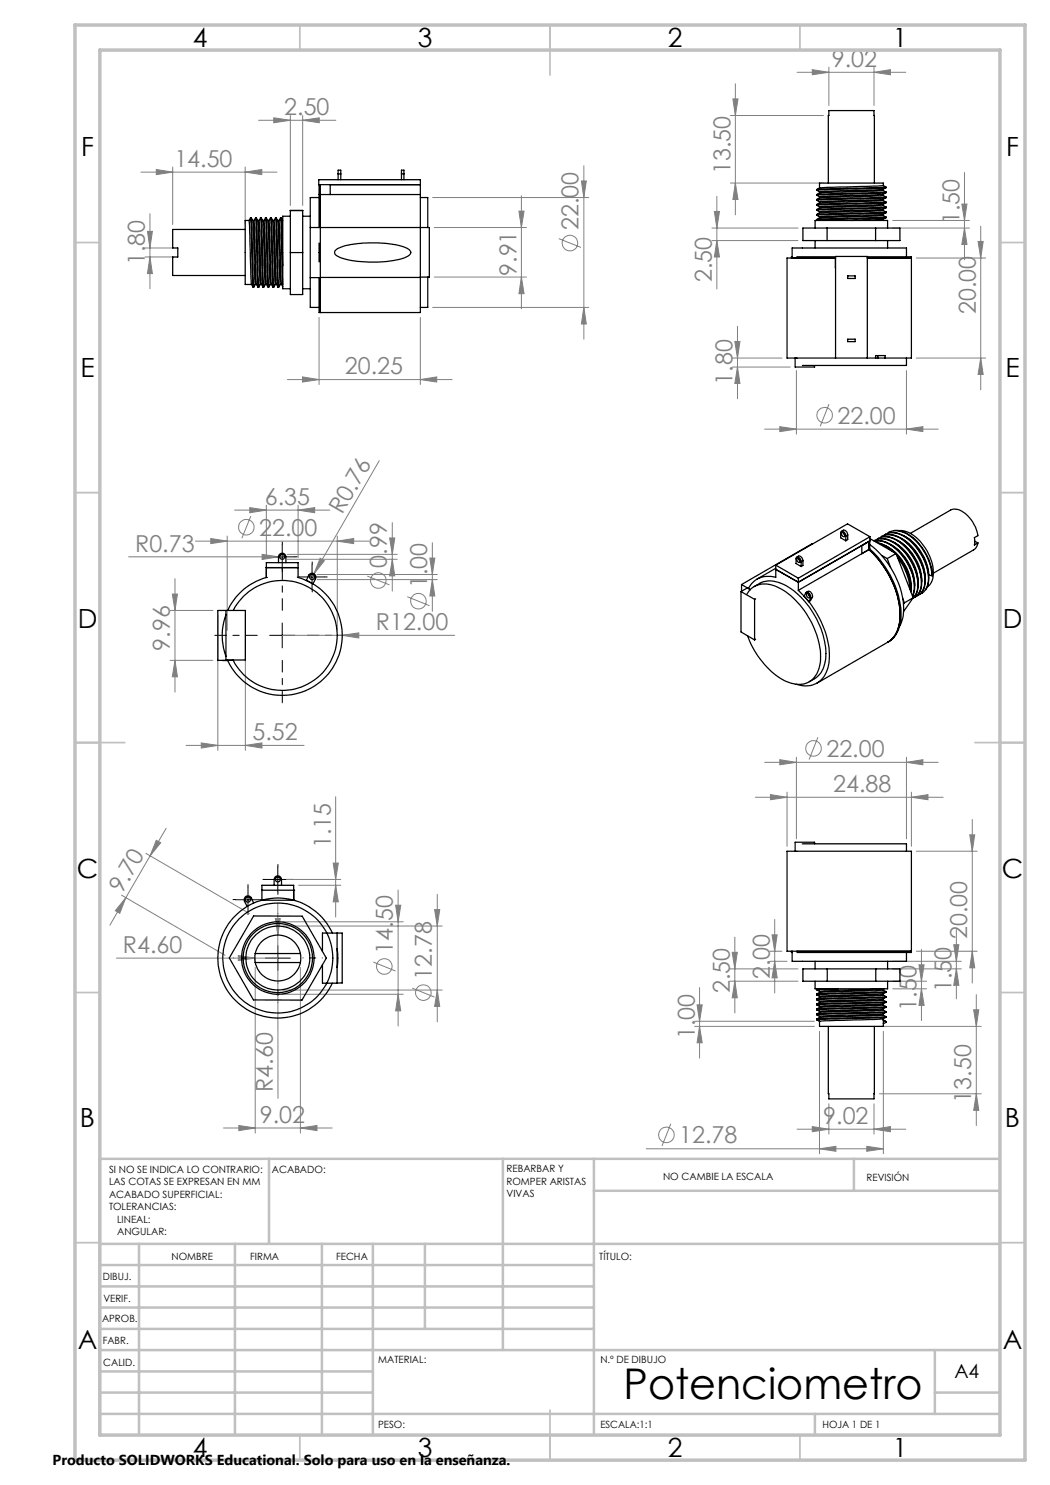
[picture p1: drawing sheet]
<svg xmlns="http://www.w3.org/2000/svg" width="210mm" height="297mm" viewBox="0 0 210 297" stroke-linecap="round" stroke-linejoin="round" font-family="sans-serif">
<g fill="none" stroke="#808080" stroke-width=".2">
<path d="M146.6 19.8h1l-.5 3.3zM147.1 16.8v26.2M159.4 14.5h21.8M162.5 13.9l3.3 .6-3.3 .5zM165.8 13.4v7.7M174.8 14.5l3.3-.6v1.1zM174.8 13.4v7.7M28.2 34.4h27.2M31.3 33.9l3.2 .5-3.2 .5zM34.5 33.4v11.5M49 34.4l3.4-.5v1zM49 33.4v11.5"/>
<path d="M51.7 24.1h15.5M54.8 23.6l3.3 .5-3.3 .4zM58.1 23.1v18M60.5 24.1l3.4-.5v.9zM60.5 23.1v18M86.5 39.5h31.3M104.3 39.2v22.6M116.3 36.2h1l-.5 3.3zM116.8 33.2v34.6M143.4 39.3v18.5M146.1 23.1h18.6M146.1 36.6h18.6"/>
<path d="M147.1 36.6l.5 3.3h-1zM192.9 34.5v17.5M29 49.6h5.5M29 51.4h5.5M29.5 46.3h1l-.5 3.3zM30 42.8v14.9M30 51.4l.5 3.3h-1zM86.9 45.5h18.4M86.9 55.4h18.4M103.8 42.2h1l-.5 3.3zM104.3 55.4l.5 3.3h-1zM111.8 47.7l4.4 1.8"/>
<path d="M142.4 45.6h17.2M142.4 48.1h17.2M142.9 42.3h1l-.5 3.3zM143.4 48.1l.5 3.3h-1zM178.5 45.6h15.4M178.5 44.1h15.4M183.3 51.6h13.8M192.4 40.8h1l-.5 3.3zM192.9 45.6l.5 3.3h-1zM195.6 48.3h1l-.5 3.3zM196.1 45.3v32.7M57.5 75.9h32.9"/>
<path d="M60.5 75.4l3.3 .5-3.3 .5zM63.8 63.5v13.4M84.1 75.9l3.2-.5v1zM84.1 63.5v13.4M86.5 61.5h31.3M116.8 61.5l.5 3.3h-1zM146.5 71.6h9.9M146.5 73.4h11.5M147 68.3h1l-.5 3.3zM147.5 65.3v14.5M147.5 73.4l.5 3.3h-1zM159.3 74.1v12.7"/>
<path d="M181.3 74.1v12.7M183.3 71.6h13.8M196.1 71.6l.5 3.3h-1zM75.8 92.1l-13 22.7M152.9 85.8h34.7M156 85.3l3.3 .5-3.3 .5zM165.8 80.8l-1.8 4.5M181.3 85.8l3.3-.5v1zM25.7 111.4h30.7M34.5 118.8h1l-.5 3.3zM35 115.7v22.7M39.1 108.2h34.7"/>
<path d="M42.2 107.7l3.2 .5-3.2 .5zM45.4 107.2v18.9M46.9 102h19.1M50 101.5l3.3 .5-3.3 .5zM50.2 103.2l-1.8 4.5M52.4 110.9l3.3 .5-3.3 .5zM53.3 101v10.5M57.4 110.9h22M57.4 111.9h22M59.6 102l3.3-.5v1zM59.6 101v10.5M62.8 114.8l-.4 .6"/>
<path d="M63.4 114.9h24.1M63.4 115.9h24.1M64 111.7l.9 .4-2.1 2.7zM67.5 108.2l3.2-.5v1zM67.5 107.2v18.9M73.4 115.2l4.5 1.8M77.9 107.6h1.1l-.5 3.3zM78.5 104.5v13.7M78.5 111.9l.5 3.3h-1.1zM81.5 119.3l4.4 1.8M86 111.6h1l-.5 3.3zM86.5 108.5v13.8"/>
<path d="M86.5 115.9l.5 3.3h-1zM34 132.1h8.6M34 122.1h8.6M35 132.1l.5 3.3h-1zM43.6 123.1v27M49.1 123.1v27M56.4 127.1h34.5M68.4 127.1l3.4-.5v1zM37.2 149.1h23.6M40.3 148.6l3.3 .5-3.3 .5zM49.1 149.1l3.3-.5v1zM67.1 159.3v24.1"/>
<path d="M151.1 159.5h37.5M152.9 152.5h34.7M154.1 158.9l3.3 .6-3.3 .4zM156 151.9l3.3 .6-3.3 .5zM157.4 158.4v10.9M159.3 151.4v16.4M163.6 147.5l-1.8 4.4M181.3 152.5l3.3-.6v1.1zM181.3 151.4v16.4M182.3 159.5l3.3-.6v1zM182.3 158.4v10.9M24.3 179l20.7 12.1"/>
<path d="M25.2 179.6l-1.2 3.1-.9-.6zM29.2 170.7l20.7 12M30 171.2l-8 13.8M31.3 168.1l.8 .5-2.1 2.6zM33.2 165.7l-3.2 5.5M57.3 175.9h10.9M59.7 177.1h8.5M66.6 172.6h1.1l-.6 3.3zM67.1 177.1l.6 3.3h-1.1zM79.6 178v27.2M87.5 178.9v25.5M183.3 170.2h12.1"/>
<path d="M194 167h.9l-.4 3.2zM194.5 163.9v32.7M23.3 191.6h32.3M47.7 191.1l3.3 .5-3.3 .5zM51 191.7l.1 .9M51 193.5v33.1M55.1 183.7h1l-.5 3.3zM55.6 187v32.7M55.6 180.7v6.3M56.6 184.4h24M56.6 198.9h24M56.6 185.2h31.8"/>
<path d="M56.6 198h31.8M60.1 193.5v33.1M74.6 192.4l4.5 1.8M79.1 181h1.1l-.6 3.4zM79.6 198.9l.6 3.3h-1.1zM82.4 197.6l4.5 1.8M86.9 181.9h1l-.4 3.3zM87.5 198l.4 3.3h-1zM139.9 197.5v14.1M145.9 193.8h13.7M145.9 196.2h13.7M146.4 190.5h1.1l-.5 3.3z"/>
<path d="M147 187.4v15.2M147 196.2l.5 3.4h-1.1zM153.9 190.2h2.5M153.9 192.3h3.5M154.4 187h1l-.5 3.2zM154.9 192.3l.5 3.3h-1zM154.9 183.9v14.7M178.5 192.3h13.8M178.5 193.8h13.8M178.5 196.2h6.8M178.5 197.8h6.8M183.3 190.2h12.1"/>
<path d="M183.8 193h1l-.5 3.2zM184.3 189.9v14.2M184.3 197.8l.5 3.3h-1zM190.7 188.9h1.1l-.5 3.4zM191.3 193.8l.5 3.3h-1.1zM191.3 185.9v13.9M194.5 190.2l.4 3.4h-.9zM195.3 198.9v26.2M138.9 205.3h24M138.9 204.3h24M139.4 201h1l-.5 3.3zM139.9 205.3l.5 3.3h-1z"/>
<path d="M163.9 206.3v24.4M175.9 218.8h20.4M175.9 205.3h20.4M176.7 206.3v24.4M194.7 202h1.1l-.5 3.3zM195.3 218.8l.5 3.3h-1.1zM44.7 225.6h21.7M47.8 225.1l3.2 .5-3.2 .5zM60.1 225.6l3.3-.5v1zM129.3 229.8h47.4M134.2 224.8l-1.8 4.4M159.4 225.8h21.8"/>
<path d="M162.5 225.3l3.3 .5-3.3 .5zM163.9 229.8l3.3-.5v1zM165.8 220.8v6M173.4 229.3l3.3 .5-3.3 .5zM174.8 225.8l3.3-.5v1zM174.8 220.8v6"/>
<circle cx="114" cy="48.6" r="1.56"/>
<circle cx="164.9" cy="83" r="1.56"/>
<circle cx="49.3" cy="105.4" r="1.55"/>
<circle cx="75.7" cy="116.1" r="1.55"/>
<circle cx="83.7" cy="120.2" r="1.56"/>
<circle cx="162.7" cy="149.7" r="1.55"/>
<circle cx="76.9" cy="193.3" r="1.55"/>
<circle cx="84.7" cy="198.5" r="1.55"/>
<circle cx="133.3" cy="227" r="1.56"/>
</g>
<g fill="none" stroke="#000" stroke-width=".2" stroke-dasharray="15.2 1.3 1.3 1.3">
<path d="M54 111.4h-.5M56.5 108.9v-.5M56.5 113.9v.5M59 111.4h.5M59.9 115.4h-.5M62.4 112.9v-.5M62.4 117.9v.5M64.9 115.4h.5M47.1 179.9h-.5M49.6 177.4v-.5M52.1 179.9h.5M53.1 175.9h-.5"/>
<path d="M55.6 173.4v-.5M55.6 178.4v.5M58.1 175.9h.5M49.6 182.4v.5"/>
</g>
<path d="M51.5 127.1h-8.5M56.5 122.1v-8.5M56.5 132.1v8.5M61.5 127.1h8.5" fill="none" stroke="#000" stroke-width=".2" stroke-dasharray="15.2 1.3 1.3 1.3" stroke-dashoffset="12.9"/>
<path d="M50.6 191.6h-3.9M55.6 186.6v-3.9M55.6 196.6v3.9M60.6 191.6h3.9" fill="none" stroke="#000" stroke-width=".2" stroke-dasharray="15.2 1.3 1.3 1.3" stroke-dashoffset="15.2"/>
<path d="M53.9 111.4h5M56.4 108.9v5M59.9 115.4h5M62.4 112.9v5M53.9 127.1h5M56.4 124.6v5M47.1 179.9h5M49.6 177.4v5M53.1 175.9h5M55.6 173.4v5M53.1 191.6h5M55.6 189.1v5" fill="none" stroke="#000" stroke-width=".2"/>
<g fill="none" stroke="#c0c0c0" stroke-width=".35">
<path d="M60 5v5M110 5v10M160 5v5M15 48.5h5M200 48.5h5M15 98.5h5M200 98.5h5M15 148.5h10M195 148.5h10M15 198.5h5M200 198.5h5M15 248.5h5"/>
<path d="M200 248.5h5M60 287v5M110 282v10M160 287v5"/>
</g>
<g fill="none" stroke="#c0c0c0" stroke-width=".5">
<path d="M53.8 231.8v17M100.6 231.8v38.2M118.8 231.8v55.2M118.8 238.2h81.2M170.8 231.8v6.4M200 231.8h-180v55.2M20 248.8h180M20 257.3h98.8M20 253h98.8M27.8 248.8v38.2M47 248.8v38.2M64.4 248.8v38.2"/>
<path d="M74.6 248.8v38.2M85 248.8v17M20 265.8h98.8M20 261.5h98.8M20 278.5h54.6M20 274.3h54.6M20 270h180M187 278.5h13M187 270v12.8M20 282.8h180M163 282.8v4.2"/>
</g>
<path d="M15 5h190v287h-190zM20 10h180v277h-180z" fill="none" stroke="#c0c0c0" stroke-width=".7"/>
<g fill="#808080">
<path d="M64 111.7l.9 .4-2.1 2.7z"/>
<path d="M55.1 183.7h1l-.5 3.3z"/>
<path d="M181.3 85.8l3.3-.5v1zM156 85.3l3.3 .5-3.3 .5zM181.3 152.5l3.3-.6v1.1zM156 151.9l3.3 .6-3.3 .5zM174.8 225.8l3.3-.5v1zM162.5 225.3l3.3 .5-3.3 .5zM49 34.4l3.4-.5v1zM31.3 33.9l3.2 .5-3.2 .5z"/>
<path d="M162.5 13.9l3.3 .6-3.3 .5zM174.8 14.5l3.3-.6v1.1zM42.2 107.7l3.2 .5-3.2 .5zM67.5 108.2l3.2-.5v1zM40.3 148.6l3.3 .5-3.3 .5zM49.1 149.1l3.3-.5v1zM50 101.5l3.3 .5-3.3 .5zM59.6 102l3.3-.5v1zM163.9 229.8l3.3-.5v1zM173.4 229.3l3.3 .5-3.3 .5zM47.8 225.1l3.2 .5-3.2 .5zM60.1 225.6l3.3-.5v1zM60.5 75.4l3.3 .5-3.3 .5zM84.1 75.9l3.2-.5v1zM54.8 23.6l3.3 .5-3.3 .4zM60.5 24.1l3.4-.5v.9z"/>
<path d="M52.4 110.9v1l3.3-.5zM47.7 191.1v1l3.3-.5z"/>
<path d="M31.3 168.1l.8 .5-2.1 2.6zM25.2 179.6l-1.2 3.1-.9-.6z"/>
<path d="M196.1 71.6l.5 3.3h-1zM195.6 48.3h1l-.5 3.3zM192.9 45.6l.5 3.3h-1zM192.4 40.8h1l-.5 3.3zM147.5 73.4l.5 3.3h-1zM147 68.3h1l-.5 3.3zM35 132.1l.5 3.3h-1zM34.5 118.8h1l-.5 3.3zM194.5 190.2l.4 3.4h-.9zM194 167h.9l-.4 3.2zM195.3 218.8l.5 3.3h-1.1zM194.7 202h1.1l-.5 3.3zM154.9 192.3l.5 3.3h-1zM154.4 187h1l-.5 3.2zM191.3 193.8l.5 3.3h-1.1zM190.7 188.9h1.1l-.5 3.4zM147 196.2l.5 3.4h-1.1zM146.4 190.5h1.1l-.5 3.3zM184.3 197.8l.5 3.3h-1zM183.8 193h1l-.5 3.2zM67.1 177.1l.6 3.3h-1.1zM66.6 172.6h1.1l-.6 3.3z"/>
<path d="M146.6 19.8h1l-.5 3.3zM147.1 36.6l.5 3.3h-1zM142.9 42.3h1l-.5 3.3zM143.4 48.1l.5 3.3h-1zM77.9 107.6h1.1l-.5 3.3zM78.5 111.9l.5 3.3h-1.1zM86 111.6h1l-.5 3.3zM86.5 115.9l.5 3.3h-1zM139.4 201h1l-.5 3.3zM139.9 205.3l.5 3.3h-1zM79.1 181h1.1l-.6 3.4zM79.6 198.9l.6 3.3h-1.1zM86.9 181.9h1l-.4 3.3zM87.5 198l.4 3.3h-1zM29.5 46.3h1l-.5 3.3zM30 51.4l.5 3.3h-1zM103.8 42.2h1l-.5 3.3zM104.3 55.4l.5 3.3h-1zM116.3 36.2h1l-.5 3.3zM116.8 61.5l.5 3.3h-1z"/>
<path d="M68.4 127.1l3.4 .5v-1zM154.1 158.9l3.3 .6-3.3 .4zM182.3 159.5l3.3-.6v1z"/>
</g>
<g fill="none" stroke="#000" stroke-width=".25">
<path d="M63.8 39.5h-1.7v6M63.8 38.9v6.6M63.8 38.9h20.3M63.8 36.9v2M64.1 38.9v6.6M64.1 36.9v2M66 36.9v2M67.6 34.8v-.8h.6v.8M67.6 34.8h.6M67.6 34.8v1.1M68.2 34.8v1.1M80.3 34.8v-.8h.5v.8"/>
<path d="M80.3 34.8h.5M80.3 34.8v1.1M80.8 34.8v1.1M84.1 38.9v16.6M84.1 39.5h1.4v6M84.1 36.9h-20.4v-1h20.4v3M163.3 38.9v.1M163.3 39.9v.1M163.3 37.9v.1M163.3 39l.6 .4M163.3 38l.6 .3M163.9 38.6l-.6 .3"/>
<path d="M163.9 39.6l-.6 .3M163.9 37.6l-.6 .3M163.9 38.3v.3M163.9 39.4v.2M165.7 36.6l.1-14.5h9l.1 14.5M176.6 37.9l-12.7 .4M176.6 38.9l-12.7 .5M176.6 39.9l-12.7 .5M176.6 39.1l.6 .3-13.8 .5M176.6 38.1l.6 .3-13.8 .5M176.7 37.1l-12.8 .5M176.7 38.1l-12.8 .5"/>
<path d="M176.7 39.1l-12.8 .5M176.7 37.1v-.5h-12.8v1M176.7 37.1l.5 .3M177.2 38.6l-.6 .3 .1 .2M177.2 39.5l-.6 .4 .1 .2-.7 .1-12.1 .4M177.2 37.6l-.6 .2 .1 .3M177.2 38.4v.2h-.9l-12.9 .4M177.2 39.4v.1a6 6 0 0 1-2.7 .2l-11.1 .3M177.2 37.4l-13.9 .5M177.2 37.4v.2h-.9l-12.9 .4M49 45.9h-14.5v3.7h1.1v1.8h-1.1v3.7h14.5M49.8 44.1l.3 9.3a10.4 10.4 0 0 0 .3 3.7l.2 .3"/>
<path d="M49.8 44.1l.3-.5 .5 13.8M49.8 44.1h-.8v12.8h1.3M50.1 43.6h.1M50.2 43.6l.4 .5h.2M50.2 43.6l.5 13.8M50.6 44.1l.4 12.8M50.8 44.1l.3 9.3a10.4 10.4 0 0 0 .3 3.7l.2 .3M51 56.9l-.4 .5M51 56.9h.3M51.1 43.6h.1M51.1 43.6l-.3 .5M51.1 43.6l.5 13.8"/>
<path d="M51.5 44.1l.5 12.8M51.8 44.1l.4 11.6a1.58 1.58 0 0 0 .5 1.7l.4-.5M51.8 44.1h-.3l-.2-.5 .5 13.8M52 56.9h.3M52.1 56.9l-.3 .5h-.2M52.1 43.6h.1M52.1 43.6l-.3 .5M52.1 43.6l.5 13.8M52.2 43.6l.4 .5h.2M52.2 43.6l.5 13.8M52.6 44.1l.5 12.8M52.8 44.1l.3 9.3a10.4 10.4 0 0 0 .3 3.7l.3 .3 .3-.5"/>
<path d="M52.8 44.1l.3-.5 .5 13.8M53.1 56.9h.2M53.1 43.6h.1M53.2 43.6l.4 .5h.2M53.2 43.6l.5 13.8M53.6 44.1l.4 12.8M53.8 44.1l.3 9.3a10.4 10.4 0 0 0 .3 3.7l.2 .3M54 56.9h.3M54.1 43.6h.1M54.1 43.6l-.3 .5M54.1 43.6l.5 13.8M54.5 44.1l.5 12.8"/>
<path d="M54.8 44.1h-.3l-.2-.5 .5 13.8M54.8 44.1l.4 12.1 .1 .7 .3 .5M55 56.9h.3M55.1 56.9l-.3 .5h-.2M55.1 43.6h.1M55.1 43.6l-.3 .5M55.1 43.6l.5 13.8M55.2 43.6l.4 .5h.2M55.2 43.6l.5 13.8M55.6 44.1l.5 12.8M55.8 44.1l.3-.5 .5 13.3M55.8 44.1l.3 9.3a10.4 10.4 0 0 0 .3 3.7l.2 .2"/>
<path d="M56.1 56.9l-.4 .5h-.1M56.1 56.9h.2M56.1 43.6h.1M56.2 43.6l.4 .5M56.2 43.6l.4 9.6M58.1 43.2h-1.5v14.5h1.5M58.1 50.5h2.4M58.1 42.1h2.4v16.8h-2.4zM60.5 43.2h1.6M60.5 57.7h1.6M62.1 55.5v6h1.7M62.1 45.5h23.8v9.9h-1.8"/>
<path d="M62.1 45.5v10M63.8 48.6v3.8M64.1 55.5v7zM64.1 45.5v10M67.2 50a10.5 10.5 0 0 1 5.5-1.4 19.6 19.6 0 0 1 8.9 1.2 .79 .79 0 0 1 .6 .8 .79 .79 0 0 1-.8 .7 22.4 22.4 0 0 1-11.3 .8l-.5-.1a4.1 4.1 0 0 1-2.6-1.3v-.4zM84.1 55.5v7h-20.3v-7M84.1 55.5h-22M85.5 55.4v6.1h-1.4M158.4 51.4h-.1v.2M159.3 51.6h-1.9v20h9.7M159.3 51.6h7.8M159.3 51.4h7.8"/>
<path d="M160.6 45.6h19.4v2.5h-19.4zM163 45.6v-1.5h14.5v1.5M163 48.1v1.5M163.3 40.9v.1M163.3 41.9v.1M163.3 43.9v.1M163.3 40l.6 .4M163.3 42l.6 .4M163.3 43l.6 .4M163.9 40.6l-.6 .3M163.9 41.6l-.6 .3M163.9 42.6l-.6 .3"/>
<path d="M163.9 43.6l-.6 .3M163.9 40.4v.2M163.9 41.3v.3M163.9 42.4v.2M163.9 43.4v.2M165.4 45.6v2.5M167.1 53.6h.1M167.1 51.6h.1M169.5 55.2h1.5v.5h-1.5zM173.5 51.4h8.8v20.2h-5.3M173.5 51.6h8.8zM175.1 45.6v2.5"/>
<path d="M176.6 40.9l-12.7 .4M176.6 41.9l-12.7 .5M176.6 42.9l-12.7 .5M176.6 43.9l-6.3 .2M176.6 42.1l.6 .3-12.9 .4-.9 .1-.1 .1M176.6 40.1l.6 .3-13.9 .5M176.6 41.1l.6 .3-13.9 .5M176.6 43.1l.6 .3-13.8 .5M176.7 41.1l-12.8 .5M176.7 42.1l-12.8 .5M176.7 40.8v.3M176.7 43.8v.3"/>
<path d="M177.2 40.6l-.6 .3M177.2 41.6l-.6 .3 .1 .2M177.2 42.5l-.6 .4v.2l-12.7 .5M177.2 43.6l-.6 .3M177.2 40.4v.1a6 6 0 0 1-2.7 .2l-11.2 .3 .6 .3M177.2 41.4v.2l-1.4 .1-12.4 .3M177.2 42.4v.1a6 6 0 0 1-2.7 .2l-11.1 .3M177.2 43.4v.1a6 6 0 0 1-2.7 .2l-11.2 .3 .1 .1M177.5 48.1v1.5M181.3 51.4v-1.8h-22.9v2M159 71.6v1.8h3.9v-.3M167.1 71.6v-20.3h6.4v20.3"/>
<path d="M167.1 71.6h6.4M169.5 67.8h1.5v.5h-1.5zM173.5 71.6h1.6M175.1 71.6h.5M175.6 71.6h1.4M175.6 71.1h1.4v.5M175.6 71.1h-.5v.5M175.6 71.1v.5M181.3 71.6v1.5h-20.8M53.3 115.5a12.1 12.1 0 0 0-7.8 6.6M53.3 115.5v-3h6.3v3a12 12 0 0 1 6 19.4 12 12 0 0 1-20.1-2.9M53.3 115.5h.1"/>
<path d="M53.3 113.5h.1M53.3 113.5h6.3M55.7 112.5v-1.1a.74 .74 0 0 1 .7-.7 .74 .74 0 0 1 .8 .7v1.1M61.8 114.9a.77 .77 0 0 1 1-.1 .77 .77 0 0 1 .3 .9l-.5 1.1-1.3-.7zM148.2 118.3l2.7 1.6M148.2 118.3v8.1l2.7 1.6M148.3 116.9l1.8 1-.6-.3-1.3 .7M148.3 116.9v1.3M149.4 118.8a4.3 4.3 0 0 1 5.8-1.5 16.6 16.6 0 0 1 8.7 11.6 7.5 7.5 0 0 1-1.3 6.9 4.6 4.6 0 0 1-5.4 .5 16.4 16.4 0 0 1-7.7-9.2M150.8 117.3l1.1-.6a5.6 5.6 0 0 1 5.9 .8 16.9 16.9 0 0 1 7.3 14.3 5.1 5.1 0 0 1-3.2 4.5M150.9 119.9v8.1M151.1 119.8l-.2 .1"/>
<path d="M155.2 113v2.5a4.6 4.6 0 0 0-5.5 2.2M155.2 113.7l-3.8 2.1M155.2 113l4.5 2.6M159.3 111.4l.4-.2a.86 .86 0 0 1 .9 .9M159.4 111.7a.45 .45 0 0 1 .6 .2 .45 .45 0 0 1-.2 .6 .67 .67 0 0 1-.4-.8zM159.7 118.1a18.9 18.9 0 0 1 6.2 13.3 5.5 5.5 0 0 1-3.4 5.6l-1.4 .2-1.9-.4M159.7 115.6v2.5M159.7 111.7l.4 .6M160.2 112.4a.77 .77 0 0 0-.9-.9l-.1 1.2 1 .6M160.2 112.4v.9M160.6 112.1l-.4 .3M160.6 112.1v1l-.4 .2"/>
<path d="M161.3 118.5l.3-.2a.92 .92 0 0 1 .9 1.2M161.4 118.7a.5 .5 0 0 1 .5 .3 .5 .5 0 0 1-.2 .6 .62 .62 0 0 1-.3-.9zM161.6 118.7l.1 .4 .3 .2M162.1 119.7a.88 .88 0 0 0-.9-1.2l-.4 .7 .9 1.1M162.1 119.7l-.4 .6M162.5 119.5l-.4 .2M162.5 119.5l-.4 .6-.4 .2M162.5 108.8l-14.2 8.1M168.3 106.3l.4-.3a.87 .87 0 0 1 .8 1M168.3 106.6a.45 .45 0 0 1 .6 .1 .45 .45 0 0 1-.1 .6 .67 .67 0 0 1-.5-.7zM168.7 106.5l.3 .6M169.2 107.2a.73 .73 0 0 0-1-.8l-.1 1.2 1.1 .6"/>
<path d="M169.2 107.2v1M169.5 107l-.3 .2M169.5 107v.9l-.3 .3M173.8 109.9a18.7 18.7 0 0 1 6.2 13.3 5.9 5.9 0 0 1-2.4 5.2M173.8 109.9a18.3 18.3 0 0 1 6.2 14.2 5.7 5.7 0 0 1-2.4 4.3M173.8 109.9l-14.1 8.2M173.8 108.3v1.6M173.8 108.3l-1.4 .8v1.6l1.4-.8M173.8 108.3l.2-.1v1.6M174 108.9a17.3 17.3 0 0 1 6.7 13.1l-.1 1.6-.7 1.7M174 109.8a18.3 18.3 0 0 1 6.2 14.2 5.3 5.3 0 0 1-2.6 4.4M174 109.8l-.2 .1"/>
<path d="M174 107.3v.9l-14.3 8.2-4.5-2.5M174 107.7l5.2 3M174 107.3l-14.3 8.3M174 107.3l-4.5-2.5-14.3 8.2M174.9 108.3a5.3 5.3 0 0 1 4.8 2 10.7 10.7 0 0 1 3.1 7.6l-.3 1.3M175 108.1h-.1M175.3 108.4a6.6 6.6 0 0 1 3.1 1.8M175.3 108.2a5.4 5.4 0 0 1 4.5 2 10.1 10.1 0 0 1 3 8.3l-.3 .7M175.4 107.9a3.1 3.1 0 0 1 3.8 .1 10.6 10.6 0 0 1 5.1 9.1 2.88 2.88 0 0 1-1.7 2.5 5.1 5.1 0 0 0 .6-5.2 10 10 0 0 0-6-6.5 2.88 2.88 0 0 0-2.4 .3M175.7 107.6l-.1 .1M176 107.7a5.4 5.4 0 0 1 4.5 2.1 10.7 10.7 0 0 1 3.1 7.6l-.3 1.3-.3 .5M176.1 107.5a3.7 3.7 0 0 1 4.5 .5 10.9 10.9 0 0 1 4.4 8.7 2.87 2.87 0 0 1-1.7 2.5"/>
<path d="M176.1 108.7a6.8 6.8 0 0 1 3 1.9M176.4 111.1l1 .6M176.4 107.2v.1M176.7 107.3a6.1 6.1 0 0 1 5.1 2.8 9.6 9.6 0 0 1 2.4 7.5l-.5 1.2M176.8 107.1a3.6 3.6 0 0 1 4.5 .5 10.6 10.6 0 0 1 4.4 8.6 2.87 2.87 0 0 1-1.7 2.6M177 109.1l1.7 1.3M177.1 106.8v.1M177.3 109.3a9.9 9.9 0 0 1 4.9 8.2M177.4 106.9a5.4 5.4 0 0 1 4.5 2.1 9.9 9.9 0 0 1 3 8.3l-.5 1.1M177.4 111.7l.7 1.8M177.5 106.7a3.7 3.7 0 0 1 4.5 .5 11.2 11.2 0 0 1 4.4 7.9M177.8 106.4v.1"/>
<path d="M178 108.9a9.8 9.8 0 0 1 5 8.2M178.1 106.5a6.1 6.1 0 0 1 5.1 2.8 9.5 9.5 0 0 1 2.4 7.5l-.5 1.2M178.8 108.4a9.8 9.8 0 0 1 4.9 8.3M178.8 106.1a6.7 6.7 0 0 1 5.7 3.5 9.4 9.4 0 0 1 1.9 5.5M179.2 110.7l-1.8 1M179.2 110.7l3.4 8.9M179.2 110.8a10.3 10.3 0 0 1 3 7.6M179.4 111.1a10.4 10.4 0 0 1 2.7 7.1M179.5 108.1a9.8 9.8 0 0 1 4.9 8.2M179.5 111.4a11.3 11.3 0 0 1 2.5 6.4M179.8 106.1a6.6 6.6 0 0 1 5.4 3.8 7.5 7.5 0 0 1 1.1 6.5l-.8 1M180.2 107.6a9.8 9.8 0 0 1 4.9 8.2"/>
<path d="M180.6 119.8l.3 .8M180.9 107.2a9.6 9.6 0 0 1 4.9 7.8l.6 .1M182.1 106.7l8-4.7a2.89 2.89 0 0 1 3.3 1 7.7 7.7 0 0 1 2.2 4.1l-.7 .4v1.5l.7-.4M182.6 119.6l-1.7 1M182.6 119.6l-1.9 2.7M183 119.4l-.1 .1M183.7 119l-.1 .1M184.4 118.6l-.1 .1M194.9 108.2l.7 .4M195.6 108.6l-.2 .6-.5 .7-8.2 4.7M44.6 132.1h.1M45.2 122.9a12.3 12.3 0 0 0 0 8.4"/>
<path d="M45.2 122.1v9.9h3.9v-9.9h-5.5v10h3M46.6 122.1a11 11 0 0 1 16.8-3.6 11 11 0 0 1-.1 17.2 11 11 0 0 1-16.7-3.7M151.1 127.8l-.2 .2M177.6 128.4l-14.2 8.2M180.9 120.6l-.2 .2M52.4 177.1h6.3v3h-6.3zM52.4 178h6.3M54.8 177.1v-1.2a.74 .74 0 0 1 .8-.7 .74 .74 0 0 1 .7 .7v1.2M58.7 178h.1M160.4 168.8h20.9v1.4M162.9 168.8v-.4h-3.9v1.8M48.6 191.6h.6"/>
<path d="M50.7 180.6l-.4-1a.77 .77 0 0 0-1.1-.4 .77 .77 0 0 0-.3 1.1l.5 1M50.7 183.2h9.7l4.9 8.4-4.9 8.4h-9.7l-4.8-8.4zM51 192.5a4.6 4.6 0 0 0 4.6 3.7 4.6 4.6 0 0 0 4.5-3.7M51 190.7a4.6 4.6 0 0 1 4.6-3.7 4.6 4.6 0 0 1 4.5 3.7M51 190.7v1.8M51 192.5h9.1M51 190.7h9.1M58.7 180.1h.1M60.1 190.7v1.8M64.5 190.3v-3.7h3.9v10h-1M66.5 186.6a12 12 0 0 0-18.3-4.5 12 12 0 0 0-.1 18.9 12 12 0 0 0 18.4-4.4M67.4 189.7l.2 1.2-.2 2.6"/>
<path d="M67.4 186.6v10h-2.9v-3.6M158.3 190.2v.3h.1M158.4 190.2v2.1h22.9v-1.8M159.4 190.2h-2v-20h24.9v20.3h-22.9M159.4 190.2h22.9zM160.6 193.8h19.4v2.4h-19.4zM163 196.2v1.6h14.5v-1.6M163 192.3v1.5M163.3 200l.6 .3M163.3 199l.6 .3M163.3 197.9l.6 .4M163.3 199.8v.2"/>
<path d="M163.3 198.8v.2M163.3 197.8v.1M163.4 197.8h-.1M163.9 197.8h-.5M163.9 199.5l-.6 .3M163.9 198.5l-.6 .3M163.9 198.3v.2M165.5 193.8v2.4M167.6 197.8l-4.2 .1M175.2 193.8v2.4M176.6 199.8l-12.7 .5M176.6 198.8l-12 .4h-.7v.3"/>
<path d="M176.6 197.8l-12.7 .5M176.6 197.8h.1M176.6 200l.6 .3-13.8 .5M176.6 199l.6 .3-13.8 .5M176.6 198l.6 .3-13.8 .5M176.7 199l-12.8 .5M176.7 198l-12.8 .5M176.7 197.8v.2M176.7 198.8v.2M177.2 199.5l-.6 .3 .1 .2M177.2 198.5l-.6 .3M177.2 199.3v.1a6 6 0 0 1-2.7 .2l-11.1 .4"/>
<path d="M177.2 198.3v.2h-.9l-12.9 .5M177.5 192.3v1.5M163.3 202.9l.6 .4M163.3 202l.6 .3M163.3 200.9l.6 .4M163.3 203.9l.6 .4M163.3 202.8v.1M163.3 201.8v.2M163.3 200.8v.1M163.3 203.8v.1M163.9 202.5l-.6 .3M163.9 201.5l-.6 .3"/>
<path d="M163.9 200.5l-.6 .3M163.9 203.5l-.6 .3M163.9 200.3v.2M163.9 201.3v.2M163.9 203.3v.2M165.7 205.3l.1 14.5h9l.1-14.5M176.6 203.8l-12.7 .5M176.6 202.8l-12.7 .5M176.6 201.8l-12 .4h-.7v.3M176.6 200.8l-12.7 .5M176.6 203l.6 .3-13.8 .5M176.6 202l.6 .3-13.8 .5"/>
<path d="M176.6 201l.6 .3-13.8 .5M176.6 204l.6 .3zM176.7 203l-12.8 .5M176.7 202l-12.8 .5M176.7 201l-12.8 .5M176.7 200l-12.8 .5M176.7 203.8v1.5h-12.8v-1M176.7 201.8v.2M177.2 202.5l-.6 .3 .1 .2M177.2 201.5l-.6 .3M177.2 200.5l-.6 .3 .1 .2M177.2 203.5l-.6 .3"/>
<path d="M177.2 203.3v.1a6 6 0 0 1-2.7 .2l-11.1 .3M177.2 202.3v.1a6 6 0 0 1-2.7 .2l-11.1 .3M177.2 201.3v.2h-.9l-12.9 .5M177.2 200.3v.1a6 6 0 0 1-2.7 .2l-11.1 .3M177.2 204.3v.2l-.5 .2"/>
<circle cx="56.4" cy="111.4" r=".49"/>
<circle cx="62.4" cy="115.4" r=".51"/>
<circle cx="49.6" cy="179.9" r=".51"/>
<circle cx="55.6" cy="175.9" r=".49"/>
<circle cx="55.6" cy="191.6" r="6.4"/>
<circle cx="55.6" cy="191.6" r="11"/>
<circle cx="55.6" cy="191.6" r="7.3"/>
<circle cx="55.6" cy="191.6" r="6.9"/>
</g>
<text font-size="8.5" x="124.7" y="279.7">Potenciometro</text>
<g font-size="5.3">
<text x="38.5" y="9.5">4</text>
<text x="83.5" y="9.5">3</text>
<text x="133.6" y="9.5">2</text>
<text x="178.6" y="9.5">1</text>
<text x="16.2" y="31.2">F</text>
<text x="201.2" y="31.2">F</text>
<text x="16.1" y="75.5">E</text>
<text x="201.1" y="75.5">E</text>
<text x="15.5" y="125.5">D</text>
<text x="200.5" y="125.5">D</text>
<text x="15.4" y="175.5">C</text>
<text x="200.4" y="175.5">C</text>
<text x="16" y="225.5">B</text>
<text x="201" y="225.5">B</text>
<text x="15.5" y="269.7">A</text>
<text x="200.5" y="269.7">A</text>
<text x="38.5" y="291.5">4</text>
<text x="83.5" y="291.5">3</text>
<text x="133.6" y="291.5">2</text>
<text x="178.6" y="291.5">1</text>
</g>
<g font-size="4.7" fill="#808080">
<text x="166.4" y="13.4">9.02</text>
<text x="56.9" y="23">2.50</text>
<text x="34.9" y="33.4">14.50</text>
<text x="146.1" y="34.9" transform="rotate(-90 146.1 34.9)">13.50</text>
<text x="115.7" y="46" transform="rotate(-90 115.7 46)">22.00</text>
<text x="191.9" y="44.8" transform="rotate(-90 191.9 44.8)">1.50</text>
<text x="29" y="53.1" transform="rotate(-90 29 53.1)">1.80</text>
<text x="103.3" y="55.2" transform="rotate(-90 103.3 55.2)">9.91</text>
<text x="142.4" y="56.5" transform="rotate(-90 142.4 56.5)">2.50</text>
<text x="195.1" y="62.8" transform="rotate(-90 195.1 62.8)">20.00</text>
<text x="69" y="74.9">20.25</text>
<text x="146.5" y="77" transform="rotate(-90 146.5 77)">1.80</text>
<text x="167.5" y="84.7">22.00</text>
<text x="53" y="101">6.35</text>
<text x="51.9" y="107.1">22.00</text>
<text x="68.4" y="103" transform="rotate(-60 68.4 103)">R0.76</text>
<text x="27" y="110.4">R0.73</text>
<text x="77.4" y="113.5" transform="rotate(-90 77.4 113.5)">0.99</text>
<text x="85.4" y="117.7" transform="rotate(-90 85.4 117.7)">1.00</text>
<text x="34" y="130.1" transform="rotate(-90 34 130.1)">9.96</text>
<text x="75.2" y="126.1">R12.00</text>
<text x="50.5" y="148.1">5.52</text>
<text x="165.3" y="151.4">22.00</text>
<text x="166.7" y="158.4">24.88</text>
<text x="66.2" y="169.7" transform="rotate(-90 66.2 169.7)">1.15</text>
<text x="24.4" y="178.8" transform="rotate(-60 24.4 178.8)">9.70</text>
<text x="24.6" y="190.6">R4.60</text>
<text x="78.6" y="190.7" transform="rotate(-90 78.6 190.7)">14.50</text>
<text x="193.5" y="187.9" transform="rotate(-90 193.5 187.9)">20.00</text>
<text x="86.4" y="195.9" transform="rotate(-90 86.4 195.9)">12.78</text>
<text x="153.9" y="195.8" transform="rotate(-90 153.9 195.8)">2.00</text>
<text x="146" y="198.7" transform="rotate(-90 146 198.7)">2.50</text>
<text x="183.3" y="202.2" transform="rotate(-90 183.3 202.2)">1.50</text>
<text x="190.3" y="198.5" transform="rotate(-90 190.3 198.5)">1.50</text>
<text x="138.9" y="207.9" transform="rotate(-90 138.9 207.9)">1.00</text>
<text x="54.6" y="218.3" transform="rotate(-90 54.6 218.3)">R4.60</text>
<text x="194.3" y="220.5" transform="rotate(-90 194.3 220.5)">13.50</text>
<text x="52" y="224.6">9.02</text>
<text x="164.7" y="224.8">9.02</text>
<text x="135.9" y="228.7">12.78</text>
</g>
<text font-size="3.9" x="190.9" y="275.5">A4</text>
<text font-size="2.9" x="10.5" y="292.9">Producto SOLIDWORKS Educational. Solo para uso en la enseñanza.</text>
<g font-size="2">
<text x="21.8" y="234.6">SI NO SE INDICA LO CONTRARIO:</text>
<text x="21.8" y="237.1">LAS COTAS SE EXPRESAN EN MM</text>
<text x="21.8" y="239.6">ACABADO SUPERFICIAL:</text>
<text x="54.4" y="234.6">ACABADO:</text>
<text x="101.3" y="234.5">REBARBAR Y</text>
<text x="101.3" y="237">ROMPER ARISTAS</text>
<text x="101.3" y="239.5">VIVAS</text>
<text x="132.6" y="236">NO CAMBIE LA ESCALA</text>
<text x="173.3" y="236.2">REVISIÓN</text>
<text x="21.8" y="242.1">TOLERANCIAS:</text>
<text x="23.4" y="244.6">LINEAL:</text>
<text x="23.4" y="247.1">ANGULAR:</text>
<text x="34.3" y="252">NOMBRE</text>
<text x="50" y="251.9">FIRMA</text>
<text x="67.2" y="251.9">FECHA</text>
<text x="119.9" y="251.9">TÍTULO:</text>
<text x="20.6" y="256.1">DIBUJ.</text>
<text x="20.7" y="260.3">VERIF.</text>
<text x="20.4" y="264.4">APROB.</text>
<text x="20.5" y="268.8">FABR.</text>
<text x="20.7" y="273.1">CALID.</text>
<text x="75.6" y="272.5">MATERIAL:</text>
<text x="120.1" y="272.5">N.º DE DIBUJO</text>
<text x="75.6" y="285.5">PESO:</text>
<text x="120.1" y="285.6">ESCALA:1:1</text>
<text x="164.5" y="285.6">HOJA 1 DE 1</text>
</g>
</svg>
